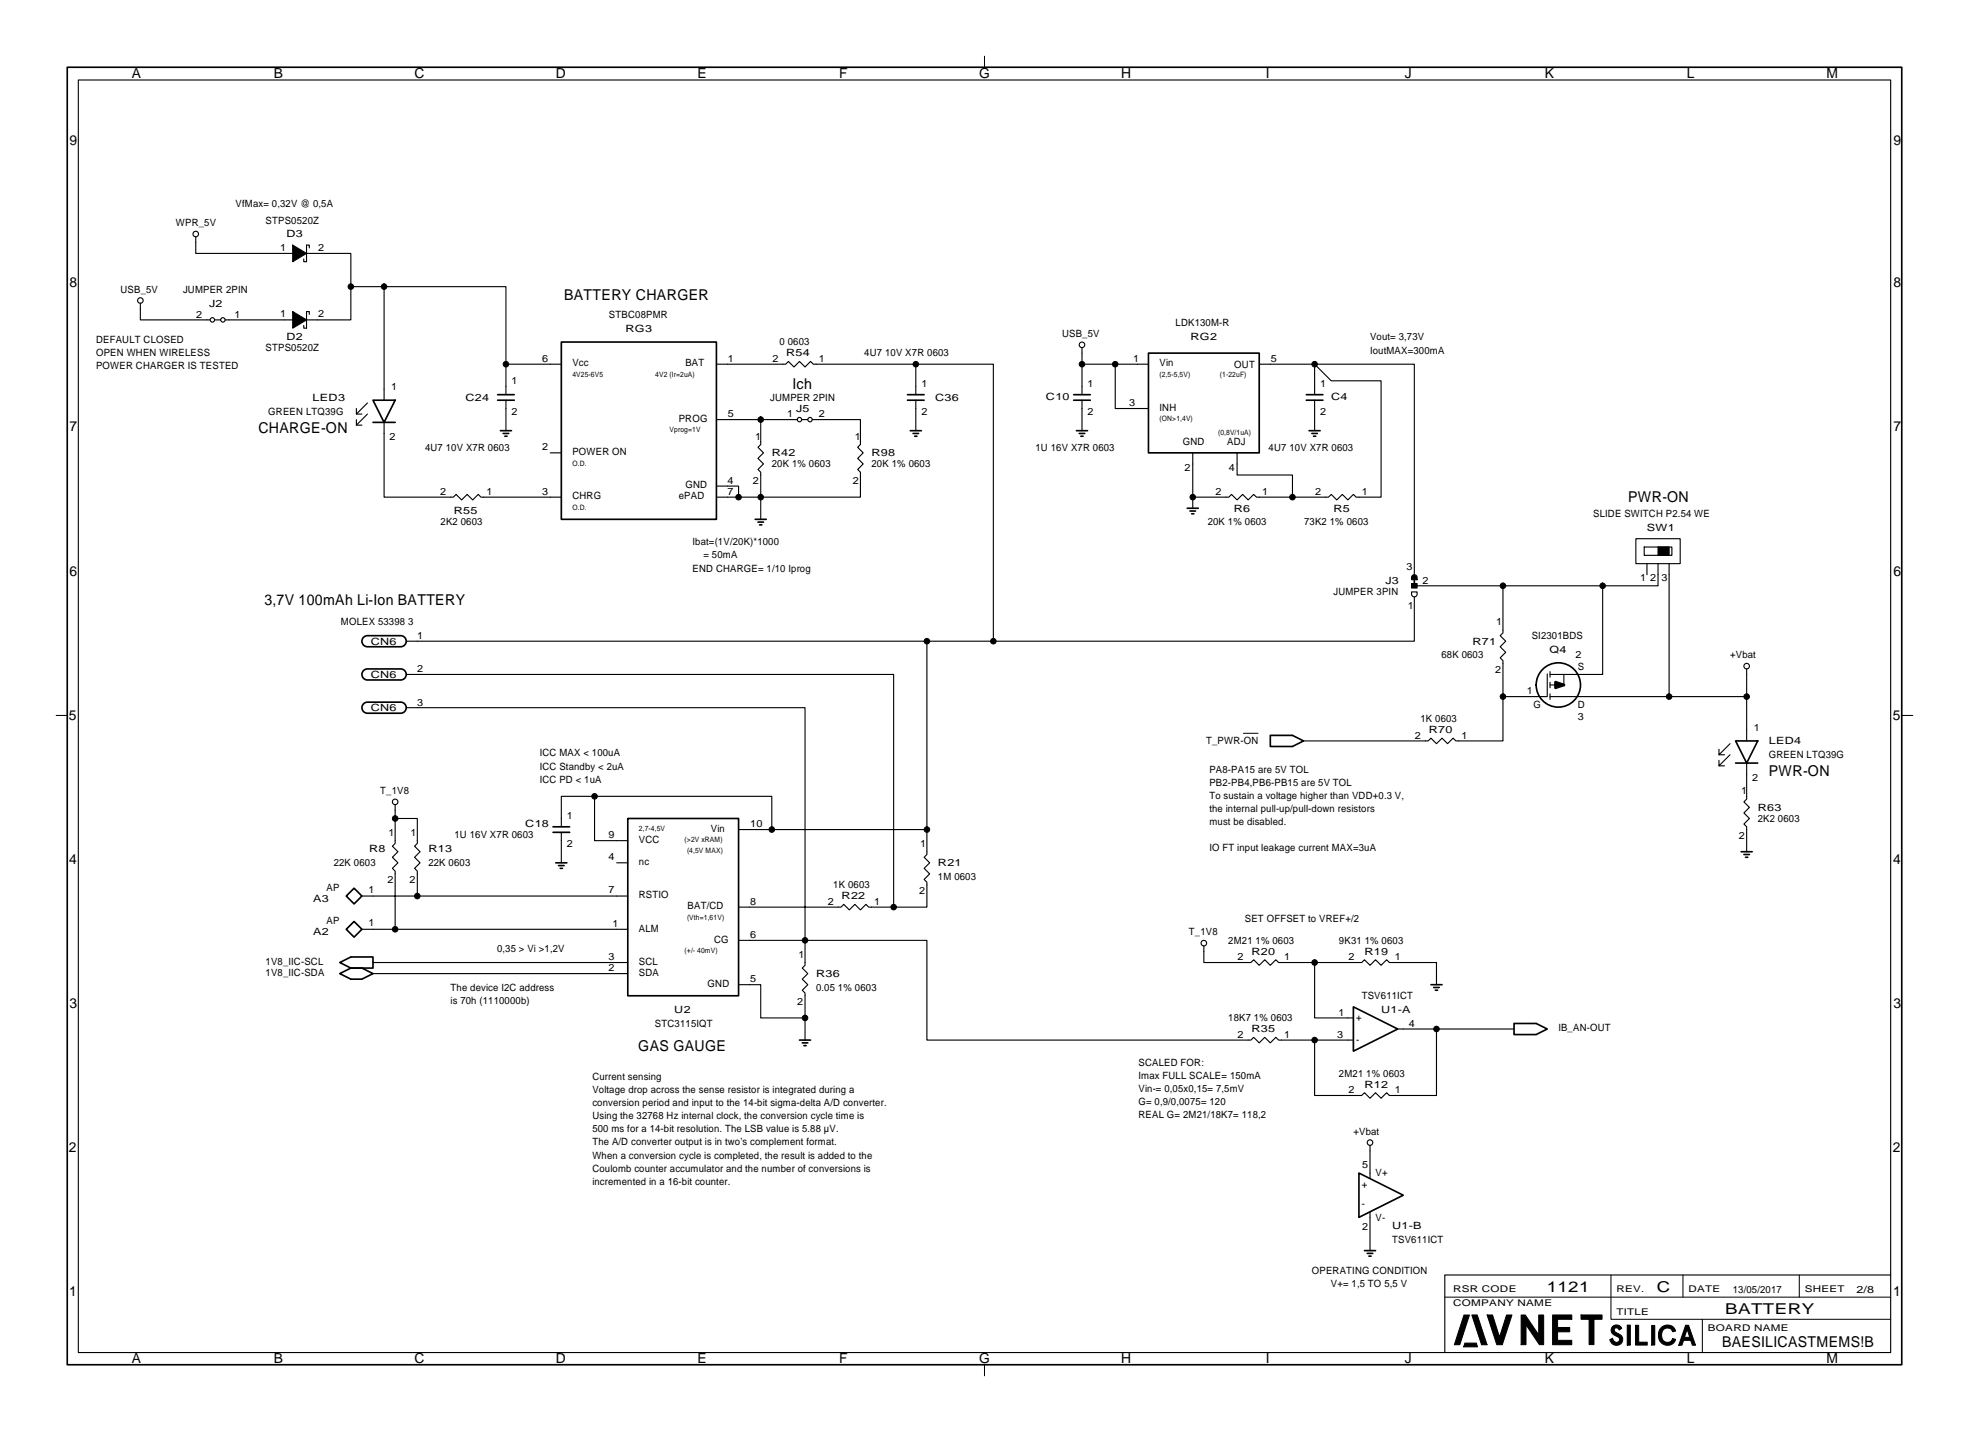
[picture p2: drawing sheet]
<svg xmlns="http://www.w3.org/2000/svg" width="451mm" height="328mm" viewBox="0 0 451 328" stroke-linecap="round" stroke-linejoin="round" font-family="sans-serif">
<g fill="none" stroke="#000" stroke-width=".25">
<path d="M18 18.3h415.5v291.8h-415.5zM44.9 54.3v3.8h22.2M70.3 58.1h10.1v7.6M70.9 56.8v-.6h-.6v3.8h-.7v-.6M32.2 69.5v3.8h16M49.2 73.3h1.4M51.6 73.3h15.5M70.9 72.1v-.7h-.6v3.8h-.7v-.6M88.1 65.7h27.9v17.8M88.1 65.7h-7.7v7.6h-10.1M88.1 65.7v26M248.1 79.7v10.8"/>
<path d="M81.7 94.9h1.3M81.7 97.5h1.3M84.3 92.4l-2.6 2.5v-1.2M84.3 94.9l-2.6 2.6v-1.3M88.1 96.8v17.2h15.8l.7-.7 1.2 1.3 1.3-1.3 1.3 1.3 1.3-1.3 .6 .7h18.4M116 83.5h12.7M116 83.5v7M116 91.7v7M164.3 83.5h15.8l.7-.6 1.2 1.2 1.3-1.2 1.3 1.2 1.3-1.2 .6 .6h23.5M164.3 96.2h18.5M174.4 96.2v5.7l-.6 .6 1.3 1.3-1.3 1.3 1.3 1.3-1.3 1.2 .6 .7v10.8M183.8 96.2h1.4"/>
<path d="M186.2 96.2h11.1v5.7l-.7 .6 1.3 1.3-1.3 1.3 1.3 1.3-1.3 1.2 .7 .7v5.7h-33M210 83.5h17.8v63.5M210 83.5v7M210 91.7v7M248.1 83.5h15.2M248.1 91.7v7M255.7 83.5v10.2h7.6M288.7 83.5h12.7M301.4 83.5l3.8 3.8h11.5v26.7h-5.8l-.6-.7-1.3 1.3-1.2-1.3-1.3 1.3-1.3-1.3-.6 .7h-16.5l-.6-.7-1.3 1.3-1.3-1.3-1.3 1.3-1.2-1.3-.7 .7h-8.2M301.4 83.5h22.9v48.3M301.4 83.5v7M301.4 91.7v7"/>
<path d="M126.2 103.8h2.5M164.3 111.4h5v2.6M273.5 103.8v12.7M283.6 103.8v5.1h12.7v5.1M323.6 135.7h1.3a.88 .88 0 0 1-.4 1.1 .64 .64 0 0 1-.9-.6zM324.3 136.8v10.2h-96.5M324.3 134.3h43.2M344.6 134.3v10.8l-.6 .6 1.2 1.3-1.2 1.3 1.2 1.2-1.2 1.3 .6 .6v8.3M367.5 134.3v20.3h-12.1M375.1 123.5h10.1v5.7h-10.1zM377 125.4h6.3v1.9h-6.3zM377.6 129.2v2.6"/>
<path d="M380.2 129.2v5.1h-12.7M382.7 129.2v30.5M93.1 154.6h111.8v53.4M93.1 147h134.7M212.5 147v48.9l-.6 .6 1.3 1.3-1.3 1.3 1.3 1.2-1.3 1.3 .6 .6v5.8h-7.6M344.6 159.7v10.2h-10.8l-.6-.7-1.3 1.3-1.3-1.3-1.2 1.3-1.3-1.3-.6 .7h-28.6M344.6 159.7h10.2M354.8 154.5v5.1M355.4 159.7h45.1M355.4 154v1.2M355.4 156.4v1.3M355.4 159.1v1.2"/>
<path d="M358.6 154.6v2.4h-3.2M400.5 153.3v16.6M93.1 162.2h91.5v53.4M394.1 173h1.3M394.1 175.6h1.3M396.7 170.5l-2.6 2.5v-1.2M396.7 173l-2.6 2.6v-1.3M400.5 174.9v8.3l-.7 .6 1.3 1.3-1.3 1.3 1.3 1.2-1.3 1.3 .7 .6v5.8M90.6 187.6h5.1v5.7l-.7 .7 1.3 1.3-1.3 1.2 1.3 1.3-1.3 1.3 .7 .6v5.7M90.6 184.5v8.8l-.6 .7 1.2 1.3-1.2 1.2 1.2 1.3-1.2 1.3 .6 .6v13.3M128.7 190.8v7M136.3 182.6h-7.6v6.9"/>
<path d="M141.4 197.8h2.5M169.3 190.2h43.2M177 190.2v-7.6h-40.7v10.1h7.6M83 205.4h60.9M83 213h60.9M169.3 208h23.5l.7-.7 1.2 1.3 1.3-1.3 1.3 1.3 1.3-1.3 .6 .7h5.7M169.3 215.6h15.3M184.6 215.6h27.9v22.8h74.3l.7-.6 1.2 1.3 1.3-1.3 1.3 1.3 1.2-1.3 .7 .6h17.1M184.6 215.6v5.7l-.7 .6 1.3 1.3-1.3 1.3 1.3 1.2-1.3 1.3 .7 .6v10.8M276 216.8v3.9h10.8l.7-.7 1.2 1.3 1.3-1.3 1.3 1.3 1.2-1.3 .7 .7h19l.7-.7 1.2 1.3 1.3-1.3 1.3 1.3 1.2-1.3 .7 .7h10.8v5M85.5 223.2h58.4M85.5 220.7h58.4"/>
<path d="M169.3 225.7h5.1v7.7h10.2M301.4 220.7v12.7h8.9M320.5 235.9h26.6M329.4 235.9v15.2h-10.8l-.7-.6-1.2 1.3-1.3-1.3-1.3 1.3-1.2-1.3-.7 .6h-10.8v-12.7M314.1 262.6v7.6M314.1 277.8v8.9M433.5 292.3h-102.2v17.8"/>
<circle cx="44.9" cy="53.6" r=".64"/>
<circle cx="32.2" cy="68.9" r=".64"/>
<circle cx="48.7" cy="73.3" r=".51"/>
<circle cx="51.1" cy="73.3" r=".51"/>
<circle cx="248.1" cy="79" r=".64"/>
<circle cx="183.3" cy="96.2" r=".51"/>
<circle cx="185.7" cy="96.2" r=".51"/>
<circle cx="400.5" cy="152.7" r=".64"/>
<circle cx="90.6" cy="183.8" r=".64"/>
<circle cx="276" cy="216.2" r=".64"/>
<circle cx="314.1" cy="261.9" r=".64"/>
</g>
<g fill="#000" stroke="#000" stroke-width=".23">
<path d="M335.7 301.5h1.2l-2.2 6.8h-1.2z" fill-rule="evenodd"/>
<path d="M335.9 307.9h2.6l.3 .9h-3.2z" fill-rule="evenodd"/>
<path d="M337.5 301.4h1.2l2.3 6.9h-1.3z" fill-rule="evenodd"/>
<path d="M341 301.4h1.2l1.6 5.1 1.6-5.1h1.3l-2.2 6.9h-1.3z" fill-rule="evenodd"/>
<path d="M348.8 301.5h.9l3.1 4.5v-4.5h1.1v6.8h-.9l-3.1-4.6v4.6h-1.1z" fill-rule="evenodd"/>
<path d="M356 301.4h4.4v1h-3.3v1.9h2.8v1h-2.8v2h3.3v1h-4.4z" fill-rule="evenodd"/>
<path d="M362.5 301.4h4.8v1h-1.8v5.8h-1.1v-5.8h-1.9z" fill-rule="evenodd"/>
<path d="M369.8 304a1.3 1.3 0 0 1 2 .5l-.5 .4a.57 .57 0 0 0-.9-.5 .57 .57 0 0 0 .1 1 1.82 1.82 0 0 1 1.6 1.8 1.48 1.48 0 0 1-1.5 1.2 1.48 1.48 0 0 1-1.5-1.3l.6-.3a.81 .81 0 0 0 .7 .9 .81 .81 0 0 0 .9-.7l-.2-.4-1.4-.9a1.2 1.2 0 0 1 .1-1.7z" fill-rule="evenodd"/>
<path d="M373.1 303.8h.7v4.6h-.7z" fill-rule="evenodd"/>
<path d="M375 303.8h.7v3.9h2v.6h-2.7z" fill-rule="evenodd"/>
<path d="M378.7 303.8h.7v4.5h-.7z" fill-rule="evenodd"/>
<path d="M381 304.2a1.91 1.91 0 0 1 3.2 .9l-.7 .2a1.35 1.35 0 0 0-1.7-.8 1.35 1.35 0 0 0-.8 1.7l.1 .8a1.28 1.28 0 0 0 1.3 .7 1.28 1.28 0 0 0 1.1-.8l.7 .1a2.08 2.08 0 0 1-2.7 1.2 2.08 2.08 0 0 1-1.2-2.7l.3-.8z" fill-rule="evenodd"/>
<path d="M386.5 303.8l-1.6 4.6h.7l.4-1.1h1.7l.3 1.1h.8l-1.6-4.6zM386.8 304.7l.6 1.9h-1.2z" fill-rule="evenodd"/>
<circle cx="80.4" cy="65.7" r=".64"/>
<circle cx="88.1" cy="65.7" r=".64"/>
<circle cx="116" cy="83.5" r=".64"/>
<circle cx="174.4" cy="96.2" r=".64"/>
<circle cx="210" cy="83.5" r=".64"/>
<circle cx="248.1" cy="83.5" r=".64"/>
<circle cx="255.7" cy="83.5" r=".64"/>
<circle cx="301.4" cy="83.5" r=".64"/>
<circle cx="169.3" cy="114" r=".64"/>
<circle cx="174.4" cy="114" r=".64"/>
<circle cx="273.5" cy="114" r=".64"/>
<circle cx="296.3" cy="114" r=".64"/>
<circle cx="344.6" cy="134.3" r=".64"/>
<circle cx="367.5" cy="134.3" r=".64"/>
<circle cx="212.5" cy="147" r=".64"/>
<circle cx="227.8" cy="147" r=".64"/>
<circle cx="344.6" cy="159.7" r=".64"/>
<circle cx="382.7" cy="159.7" r=".64"/>
<circle cx="400.5" cy="159.7" r=".64"/>
<circle cx="90.6" cy="187.6" r=".64"/>
<circle cx="136.3" cy="182.6" r=".64"/>
<circle cx="177" cy="190.2" r=".64"/>
<circle cx="212.5" cy="190.2" r=".64"/>
<circle cx="90.6" cy="213" r=".64"/>
<circle cx="95.7" cy="205.4" r=".64"/>
<circle cx="184.6" cy="215.6" r=".64"/>
<circle cx="204.9" cy="208" r=".64"/>
<circle cx="184.6" cy="233.4" r=".64"/>
<circle cx="301.4" cy="238.4" r=".64"/>
<circle cx="301.4" cy="220.7" r=".64"/>
<circle cx="329.4" cy="235.9" r=".64"/>
</g>
<path d="M225.7 12.9v2.5M12.9 164h2.5M285.1 168.1h3.3M436 164h2.6M331.3 297.4h102.2M369.4 292.3v10.1h64.1M385.9 292.3v5.1M412.5 292.3v5.1M225.7 312.9v2.5M390.3 302.4v7.7" fill="none" stroke="#000" stroke-width=".23"/>
<g fill="none" stroke="#000" stroke-width=".38">
<path d="M15.4 15.4h420.6v297.5h-420.6zM128.7 78.4h35.6v40.7h-35.6zM85.5 91.7h5.1l-2.5 5.1zM85.5 96.8h5.1M114.1 90.5h3.8M114.1 91.7h3.8M114.7 98.7h2.6M115.4 99.4h1.2M208.1 90.5h3.8M208.1 91.7h3.8M208.7 98.7h2.6M209.3 99.4h1.3"/>
<path d="M246.2 90.5h3.8M246.2 91.7h3.8M246.8 98.7h2.6M247.4 99.4h1.3M263.3 81h25.4v22.8h-25.4zM299.5 90.5h3.8M299.5 91.7h3.8M300.2 98.7h2.5M300.8 99.4h1.3M115.7 100h.6M173.2 119.1h2.5M173.8 119.7h1.3"/>
<path d="M209.7 100h.5M247.8 100h.5M272.2 116.5h2.6M272.8 117.1h1.3M273.2 117.8h.5M301.2 100h.5M174.2 120.3h.5M324.3 132.4v1.9M83.2 146.2l.7-.4 .4-.1h7.6a1.27 1.27 0 0 1 1.2 1.3 1.27 1.27 0 0 1-1.2 1.3h-7.6a1.27 1.27 0 0 1-1.2-.7 1.27 1.27 0 0 1 .1-1.4zM83.2 153.9l.7-.5 .4-.1h7.6a1.27 1.27 0 0 1 1.2 1.3 1.27 1.27 0 0 1-1.2 1.3h-7.6a1.27 1.27 0 0 1-1.2-.7 1.27 1.27 0 0 1 .1-1.3zM83.2 161.5l.7-.5h.4h7.6a1.27 1.27 0 0 1 1.2 1.2 1.27 1.27 0 0 1-1.2 1.3h-7.6a1.27 1.27 0 0 1-1.2-.7 1.27 1.27 0 0 1 .1-1.3zM291.3 168.6h5l2.6 1.3-2.6 1.2h-5z"/>
<path d="M397.9 169.9h5.1l-2.5 5zM397.9 174.9h5.1M126.8 189.5h3.8M126.8 190.8h3.8M127.4 197.8h2.6M128.1 198.4h1.2M128.4 199.1h.6M143.9 187.6h25.4v40.7h-25.4zM399.2 195.3h2.6M399.8 195.9h1.3M400.2 196.5h.5M81.2 211.2l1.8 1.8-1.8 1.8-1.8-1.8z"/>
<path d="M81.2 203.6l1.8 1.8-1.8 1.8-1.8-1.8zM77.9 223.2l2.5-1.3h2.6l2.5 1.3-2.5 1.3h-2.6zM77.9 220.7l2.5-1.3h5.1v2.5h-5.1zM183.3 238.4h2.6M183.9 239.1h1.3M184.3 239.7h.5M310.3 230.8l10.2 5.1-10.2 5.1zM328.1 225.7h2.5M328.7 226.4h1.3M329.1 227h.5M347.1 234.6h5.1l2.6 1.3-2.6 1.3h-5.1zM311.6 268.9l10.1 5.1-10.1 5.1z"/>
<path d="M312.9 286.7h2.5M313.5 287.3h1.3M313.9 288h.5"/>
<circle cx="357.3" cy="157" r="5.1"/>
</g>
<g fill="#000" stroke="#000" stroke-width=".25">
<path d="M67.1 56.2l3.2 1.9-3.2 1.9zM67.1 71.4l3.2 1.9-3.2 1.9z"/>
<path d="M323.6 133.8h1.3v1h-1.3z" fill-rule="evenodd"/>
<path d="M323.8 131.9a.63 .63 0 0 1 .7-.1 .63 .63 0 0 1 .4 .6v.5h-1.3z" fill-rule="evenodd"/>
<path d="M380.2 125.4h2.5v1.9h-2.5z" fill-rule="evenodd"/>
<path d="M356.5 156.3l2.1 .5 .2 .3-2.2 .7z" fill-rule="evenodd"/>
</g>
<g font-size="3.4">
<text x="129.3" y="68.8">BATTERY CHARGER</text>
<text x="181.7" y="89.1">Ich</text>
<text x="59.2" y="99.3">CHARGE-ON</text>
<text x="373.3" y="115.1">PWR-ON</text>
<text x="60.6" y="138.6">3,7V 100mAh Li-Ion BATTERY</text>
<text x="405.6" y="178">PWR-ON</text>
<text x="146.4" y="240.9">GAS GAUGE</text>
<text x="354.6" y="296.1">1121</text>
<text x="379.9" y="296.1">C</text>
<text x="395.5" y="301.2">BATTERY</text>
<text x="394.8" y="308.8">BAESILICASTMEMS!B</text>
</g>
<g font-size="3.2">
<text x="30.2" y="17.9">A</text>
<text x="62.8" y="17.9">B</text>
<text x="95" y="17.9">C</text>
<text x="127.5" y="17.9">D</text>
<text x="160" y="17.9">E</text>
<text x="192.4" y="17.9">F</text>
<text x="224.5" y="17.9">G</text>
<text x="257.1" y="17.9">H</text>
<text x="290.2" y="17.9">I</text>
<text x="322.1" y="17.9">J</text>
<text x="354.2" y="17.9">K</text>
<text x="386.8" y="17.9">L</text>
<text x="418.8" y="17.9">M</text>
<text x="15.9" y="33.1">9</text>
<text x="434.1" y="33.1">9</text>
<text x="15.9" y="65.9">8</text>
<text x="434.1" y="65.9">8</text>
<text x="15.9" y="98.9">7</text>
<text x="434.1" y="98.9">7</text>
<text x="15.9" y="131.9">6</text>
<text x="434.1" y="131.9">6</text>
<text x="15.8" y="164.9">5</text>
<text x="434" y="164.9">5</text>
<text x="15.9" y="198">4</text>
<text x="434.1" y="198">4</text>
<text x="15.9" y="231">3</text>
<text x="434.1" y="231">3</text>
<text x="15.8" y="264">2</text>
<text x="434" y="264">2</text>
<text x="15.9" y="297">1</text>
<text x="434.1" y="297">1</text>
<text x="30.2" y="312.4">A</text>
<text x="62.8" y="312.4">B</text>
<text x="95" y="312.4">C</text>
<text x="127.5" y="312.4">D</text>
<text x="160" y="312.4">E</text>
<text x="192.4" y="312.4">F</text>
<text x="224.5" y="312.4">G</text>
<text x="257.1" y="312.4">H</text>
<text x="290.2" y="312.4">I</text>
<text x="322.1" y="312.4">J</text>
<text x="354.2" y="312.4">K</text>
<text x="386.8" y="312.4">L</text>
<text x="418.8" y="312.4">M</text>
</g>
<g font-size="2.3">
<text x="54" y="47.4">VfMax= 0,32V @ 0,5A</text>
<text x="40.3" y="51.9">WPR_5V</text>
<text x="60.9" y="51.2">STPS0520Z</text>
<text x="64.2" y="57.5">1</text>
<text x="65.7" y="54.4">D3</text>
<text x="72.9" y="57.5">2</text>
<text x="27.6" y="67.1">USB_5V</text>
<text x="42" y="67.1">JUMPER 2PIN</text>
<text x="47.9" y="70.3">J2</text>
<text x="45" y="72.8">2</text>
<text x="53.8" y="72.8">1</text>
<text x="64.2" y="72.7">1</text>
<text x="65.7" y="77.9">D2</text>
<text x="72.9" y="72.7">2</text>
<text x="139.6" y="72.8">STBC08PMR</text>
<text x="143.4" y="76">RG3</text>
<text x="243.5" y="77.3">USB_5V</text>
<text x="269.5" y="74.7">LDK130M-R</text>
<text x="273" y="77.9">RG2</text>
<text x="22" y="78.7">DEFAULT CLOSED</text>
<text x="22" y="81.7">OPEN WHEN WIRELESS</text>
<text x="60.9" y="80.5">STPS0520Z</text>
<text x="124.3" y="82.9">6</text>
<text x="166.9" y="82.9">1</text>
<text x="177.1" y="83">2</text>
<text x="178.7" y="79.2">0 0603</text>
<text x="180.3" y="81.7">R54</text>
<text x="187.8" y="83">1</text>
<text x="198.2" y="81.7">4U7 10V X7R 0603</text>
<text x="259.8" y="82.9">1</text>
<text x="291.4" y="82.9">5</text>
<text x="314.1" y="78">Vout= 3,73V</text>
<text x="314.1" y="81">IoutMAX=300mA</text>
<text x="22" y="84.7">POWER CHARGER IS TESTED</text>
<text x="89.7" y="89.5">1</text>
<text x="117.3" y="88.1">1</text>
<text x="131.2" y="84">Vcc</text>
<text x="157.2" y="84">BAT</text>
<text x="211.3" y="88.7">1</text>
<text x="249.4" y="88.7">1</text>
<text x="265.9" y="84">Vin</text>
<text x="283" y="84.3">OUT</text>
<text x="302.7" y="88.7">1</text>
<text x="61.5" y="95.1">GREEN LTQ39G</text>
<text x="71.7" y="91.9">LED3</text>
<text x="106.7" y="91.9">C24</text>
<text x="117.3" y="95.2">2</text>
<text x="166.9" y="95.6">5</text>
<text x="176.6" y="91.9">JUMPER 2PIN</text>
<text x="180.5" y="95.7">1</text>
<text x="182.6" y="94.4">J5</text>
<text x="187.8" y="95.7">2</text>
<text x="211.3" y="95.2">2</text>
<text x="214.4" y="91.9">C36</text>
<text x="239.8" y="91.6">C10</text>
<text x="249.4" y="95.2">2</text>
<text x="258.9" y="93.1">3</text>
<text x="265.9" y="94.2">INH</text>
<text x="302.7" y="95.2">2</text>
<text x="305.2" y="91.6">C4</text>
<text x="89.3" y="100.9">2</text>
<text x="155.6" y="96.7">PROG</text>
<text x="173.2" y="100.8">1</text>
<text x="196" y="100.8">1</text>
<text x="97.5" y="103.3">4U7 10V X7R 0603</text>
<text x="124.3" y="103.2">2</text>
<text x="131.2" y="104.3">POWER ON</text>
<text x="177" y="104.6">R42</text>
<text x="177" y="107.1">20K 1% 0603</text>
<text x="199.8" y="104.6">R98</text>
<text x="199.8" y="107.1">20K 1% 0603</text>
<text x="237.4" y="103.3">1U 16V X7R 0603</text>
<text x="271.2" y="102">GND</text>
<text x="271.6" y="108">2</text>
<text x="281.4" y="102">ADJ</text>
<text x="281.8" y="108">4</text>
<text x="290.9" y="103.3">4U7 10V X7R 0603</text>
<text x="100.9" y="113.5">2</text>
<text x="111.6" y="113.5">1</text>
<text x="124.3" y="113.4">3</text>
<text x="157.2" y="111.9">GND</text>
<text x="166.8" y="110.9">4</text>
<text x="166.8" y="113.5">7</text>
<text x="172.6" y="111.1">2</text>
<text x="195.5" y="111.1">2</text>
<text x="278.7" y="113.5">2</text>
<text x="289.4" y="113.5">1</text>
<text x="301.5" y="113.5">2</text>
<text x="312.2" y="113.5">1</text>
<text x="104.1" y="117.9">R55</text>
<text x="131.2" y="114.5">CHRG</text>
<text x="155.6" y="114.5">ePAD</text>
<text x="282.9" y="117.3">R6</text>
<text x="305.7" y="117.3">R5</text>
<text x="365.3" y="118.6">SLIDE SWITCH P2.54 WE</text>
<text x="101" y="120.5">2K2 0603</text>
<text x="158.8" y="125">Ibat=(1V/20K)*1000</text>
<text x="276.9" y="120.5">20K 1% 0603</text>
<text x="299" y="120.5">73K2 1% 0603</text>
<text x="377.6" y="121.7">SW1</text>
<text x="158.8" y="131">END CHARGE= 1/10 Iprog</text>
<text x="161.3" y="128">= 50mA</text>
<text x="322.5" y="130.6">3</text>
<text x="305.7" y="136.3">JUMPER 3PIN</text>
<text x="317.7" y="133.8">J3</text>
<text x="326.2" y="133.8">2</text>
<text x="376.1" y="133.2">1</text>
<text x="378.4" y="133.2">2</text>
<text x="380.9" y="133.2">3</text>
<text x="78.2" y="143.3">MOLEX 53398 3</text>
<text x="322.8" y="139.6">1</text>
<text x="343.1" y="143.3">1</text>
<text x="85" y="147.8">CN6</text>
<text x="95.7" y="146.5">1</text>
<text x="337.6" y="147.8">R71</text>
<text x="351.2" y="146.5">SI2301BDS</text>
<text x="355.3" y="149.7">Q4</text>
<text x="85" y="155.4">CN6</text>
<text x="95.7" y="154.1">2</text>
<text x="330.5" y="150.9">68K 0603</text>
<text x="342.8" y="154.2">2</text>
<text x="361.2" y="150.9">2</text>
<text x="361.7" y="153.5">S</text>
<text x="396.7" y="150.9">+Vbat</text>
<text x="95.7" y="161.7">3</text>
<text x="350.1" y="159.2">1</text>
<text x="85" y="163">CN6</text>
<text x="325.7" y="165.5">1K 0603</text>
<text x="351.6" y="162.4">G</text>
<text x="361.7" y="165">3</text>
<text x="361.7" y="162.4">D</text>
<text x="402.1" y="167.6">1</text>
<text x="123.7" y="173.4">ICC MAX &lt; 100uA</text>
<text x="276.5" y="170.5">T_PWR-ON</text>
<text x="324.4" y="169.4">2</text>
<text x="327.6" y="168.1">R70</text>
<text x="335.1" y="169.4">1</text>
<text x="405.6" y="170.6">LED4</text>
<text x="405.6" y="173.8">GREEN LTQ39G</text>
<text x="123.7" y="176.4">ICC Standby &lt; 2uA</text>
<text x="123.7" y="179.4">ICC PD &lt; 1uA</text>
<text x="277.3" y="177.1">PA8-PA15 are 5V TOL</text>
<text x="401.8" y="179">2</text>
<text x="87.2" y="182.1">T_1V8</text>
<text x="277.3" y="180.1">PB2-PB4,PB6-PB15 are 5V TOL</text>
<text x="277.3" y="183.1">To sustain a voltage higher than VDD+0.3 V,</text>
<text x="399.2" y="182.1">1</text>
<text x="403" y="185.9">R63</text>
<text x="89.1" y="191.6">1</text>
<text x="94.2" y="191.6">1</text>
<text x="120.4" y="189.7">C18</text>
<text x="130" y="187.8">1</text>
<text x="163" y="190.7">Vin</text>
<text x="172" y="189.6">10</text>
<text x="277.3" y="186.1">the internal pull-up/pull-down resistors</text>
<text x="277.3" y="189.1">must be disabled.</text>
<text x="403" y="188.4">2K2 0603</text>
<text x="84.6" y="195.4">R8</text>
<text x="98.2" y="195.4">R13</text>
<text x="104.2" y="192.2">1U 16V X7R 0603</text>
<text x="130" y="194.2">2</text>
<text x="139.5" y="197.2">4</text>
<text x="139.5" y="192.1">9</text>
<text x="146.5" y="193.2">VCC</text>
<text x="211" y="194.1">1</text>
<text x="277.3" y="195.1">IO FT input leakage current MAX=3uA</text>
<text x="398.7" y="192.3">2</text>
<text x="76.5" y="198.6">22K 0603</text>
<text x="88.8" y="202.5">2</text>
<text x="93.9" y="202.5">2</text>
<text x="98.2" y="198.6">22K 0603</text>
<text x="146.5" y="198.3">nc</text>
<text x="191.1" y="203.6">1K 0603</text>
<text x="215.1" y="198.6">R21</text>
<text x="215.1" y="201.7">1M 0603</text>
<text x="71.8" y="206.8">A3</text>
<text x="74.9" y="204.3">AP</text>
<text x="84.5" y="204.7">1</text>
<text x="139.5" y="204.8">7</text>
<text x="146.5" y="205.9">RSTIO</text>
<text x="157.7" y="208.5">BAT/CD</text>
<text x="172" y="207.4">8</text>
<text x="189.8" y="207.5">2</text>
<text x="193" y="206.2">R22</text>
<text x="200.5" y="207.5">1</text>
<text x="210.7" y="205">2</text>
<text x="71.8" y="214.4">A2</text>
<text x="74.9" y="211.9">AP</text>
<text x="84.5" y="212.4">1</text>
<text x="140.4" y="212.4">1</text>
<text x="146.5" y="213.5">ALM</text>
<text x="172" y="215">6</text>
<text x="272.6" y="214.4">T_1V8</text>
<text x="285.4" y="211.3">SET OFFSET to VREF+/2</text>
<text x="60.9" y="221.2">1V8_IIC-SCL</text>
<text x="114" y="218.2">0,35 &gt; Vi &gt;1,2V</text>
<text x="139.5" y="220.1">3</text>
<text x="146.5" y="221.2">SCL</text>
<text x="163.8" y="216.1">CG</text>
<text x="183.1" y="219.5">1</text>
<text x="281.6" y="216.3">2M21 1% 0603</text>
<text x="283.8" y="220.2">2</text>
<text x="286.9" y="218.9">R20</text>
<text x="294.4" y="220.2">1</text>
<text x="307" y="216.3">9K31 1% 0603</text>
<text x="309.2" y="220.2">2</text>
<text x="312.9" y="218.9">R19</text>
<text x="319.8" y="220.2">1</text>
<text x="60.9" y="223.7">1V8_IIC-SDA</text>
<text x="103.3" y="227.3">The device I2C address</text>
<text x="139.5" y="222.6">2</text>
<text x="146.5" y="223.7">SDA</text>
<text x="162.2" y="226.2">GND</text>
<text x="172" y="225.1">5</text>
<text x="187.1" y="224">R36</text>
<text x="187.1" y="227.1">0.05 1% 0603</text>
<text x="103.3" y="230.3">is 70h (1110000b)</text>
<text x="154.6" y="232.2">U2</text>
<text x="182.8" y="230.4">2</text>
<text x="306.9" y="232.9">1</text>
<text x="312.2" y="229">TSV611ICT</text>
<text x="316.7" y="232.2">U1-A</text>
<text x="150.2" y="235.4">STC3115IQT</text>
<text x="281.6" y="234.1">18K7 1% 0603</text>
<text x="283.8" y="237.9">2</text>
<text x="286.9" y="236.7">R35</text>
<text x="294.4" y="237.9">1</text>
<text x="306.6" y="237.9">3</text>
<text x="310.9" y="234.1">+</text>
<text x="310.9" y="239.2">-</text>
<text x="323" y="235.4">4</text>
<text x="357.3" y="236.4">IB_AN-OUT</text>
<text x="261" y="244.4">SCALED FOR:</text>
<text x="135.8" y="247.6">Current sensing</text>
<text x="135.8" y="250.6">Voltage drop across the sense resistor is integrated during a</text>
<text x="261" y="247.4">Imax FULL SCALE= 150mA</text>
<text x="261" y="250.4">Vin-= 0,05x0,15= 7,5mV</text>
<text x="307" y="246.8">2M21 1% 0603</text>
<text x="309.2" y="250.6">2</text>
<text x="312.9" y="249.4">R12</text>
<text x="319.8" y="250.6">1</text>
<text x="135.8" y="253.6">conversion period and input to the 14-bit sigma-delta A/D converter.</text>
<text x="135.8" y="256.6">Using the 32768 Hz internal clock, the conversion cycle time is</text>
<text x="261" y="253.4">G= 0,9/0,0075= 120</text>
<text x="261" y="256.4">REAL G= 2M21/18K7= 118,2</text>
<text x="135.8" y="259.6">500 ms for a 14-bit resolution. The LSB value is 5.88 µV.</text>
<text x="135.8" y="262.6">The A/D converter output is in two’s complement format.</text>
<text x="310.3" y="260.2">+Vbat</text>
<text x="135.8" y="265.6">When a conversion cycle is completed, the result is added to the</text>
<text x="135.8" y="268.6">Coulomb counter accumulator and the number of conversions is</text>
<text x="312.3" y="267.8">5</text>
<text x="315.4" y="269.7">V+</text>
<text x="135.8" y="271.6">incremented in a 16-bit counter.</text>
<text x="312.2" y="272.2">+</text>
<text x="312.2" y="276.7">-</text>
<text x="312.3" y="281.9">2</text>
<text x="315.4" y="279.8">V-</text>
<text x="319.2" y="281.7">U1-B</text>
<text x="319.2" y="284.9">TSV611ICT</text>
<text x="300.8" y="292">OPERATING CONDITION</text>
<text x="305.1" y="295">V+= 1,5 TO 5,5 V</text>
<text x="397.3" y="296.4">13/05/2017</text>
<text x="425.6" y="296.4">2/8</text>
</g>
<g font-size="2.1">
<text x="333.2" y="296.3">RSR CODE</text>
<text x="333.2" y="299.4">COMPANY NAME</text>
<text x="370.6" y="296.3">REV.</text>
<text x="387.1" y="296.3">DATE</text>
<text x="413.8" y="296.3">SHEET</text>
<text x="370.6" y="301.3">TITLE</text>
<text x="391.6" y="305.1">BOARD NAME</text>
</g>
<g font-size="1.7">
<text x="131.2" y="86.4">4V25-6V5</text>
<text x="150.3" y="86.4">4V2 (Ir=2uA)</text>
<text x="265.9" y="86.4">(2,5-5,5V)</text>
<text x="279.7" y="86.4">(1-22uF)</text>
<text x="153.5" y="99.1">Vprog=1V</text>
<text x="265.9" y="96.6">(ON&gt;1,4V)</text>
<text x="279.3" y="99.6">(0,8V/1uA)</text>
<text x="131.2" y="106.7">O.D.</text>
<text x="131.2" y="116.9">O.D.</text>
<text x="146.5" y="190.6">2,7-4,5V</text>
<text x="157" y="193.1">(&gt;2V xRAM)</text>
<text x="157.5" y="195.6">(4,5V MAX)</text>
<text x="157.5" y="210.9">(Vth=1,61V)</text>
<text x="157" y="218.5">(+/- 40mV)</text>
</g>
</svg>
